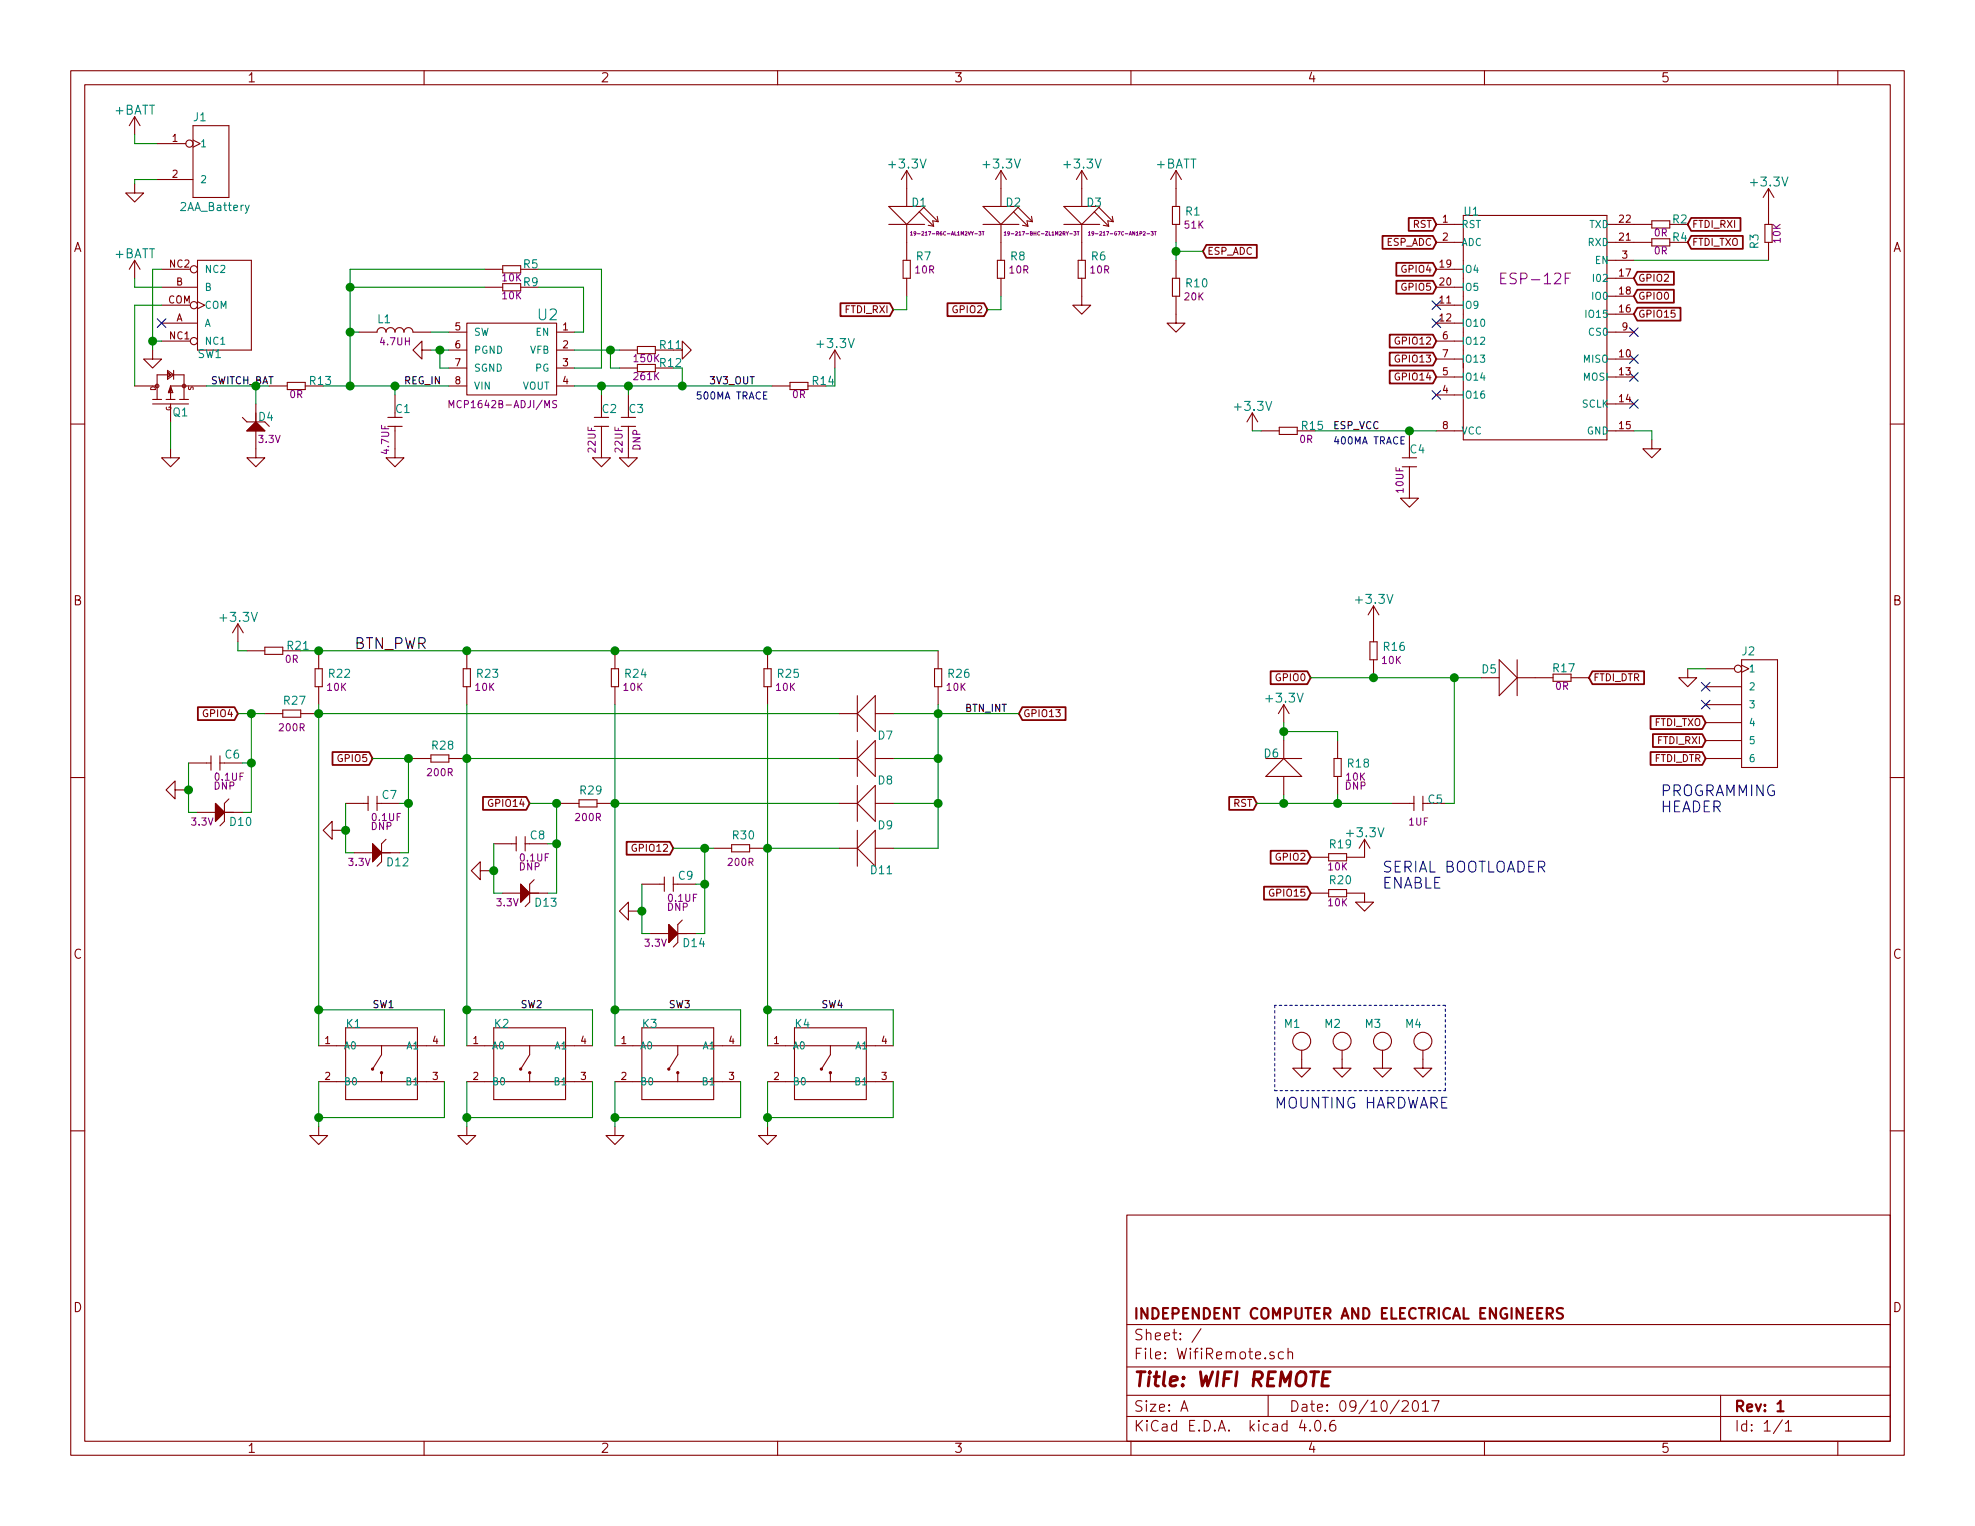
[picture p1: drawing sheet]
<svg xmlns="http://www.w3.org/2000/svg" width="279mm" height="216mm" viewBox="0 0 279 216" stroke-linecap="round" stroke-linejoin="round" font-family="sans-serif">
<g fill="none" stroke="#840000" stroke-width=".15">
<path d="M10 10h259.4v195.9h-259.4zM12 12h255.4v191.9h-255.4zM19 16.5l-.7 1.3M19 16.5v2.6M19 16.5l.8 1.3M27.3 19.8l1 .5-1 .5M27.3 17.8h5.1v10.1h-5.1zM60 10v2M110 10v2M160 10v2M210 10v2M260 10v2"/>
<path d="M19 26v1.3h1.3l-1.3 1.3-1.2-1.3h1.2M19 36.8v2.6M19 36.8l-.7 1.3M19 36.8l.8 1.3M22.2 20.3h4.1M22.2 25.4h5.1M22.9 38.1h4M27.9 36.8h7.7v12.7h-7.7zM68.6 38.1h2.5M71.1 37.6h2.6v1h-2.6zM125.7 31.8h5.1M127.8 36.8h1v2.6h-1z"/>
<path d="M128.3 24.1v5.1M128.3 31.8v5M128.3 39.4v2.5M128.3 24.1l-.8 1.3M128.3 24.1l.7 1.3M130 30l2.1 2M130.8 29.2h-5.1l2.6 2.6M131.3 31.9l.8 .1M132.6 30.6l.1 .8M132.7 31.4l-2-2.1-2.4 2.5M132.7 31.4l-.7-.2 .1 .8M139.1 31.8h5"/>
<path d="M141.1 36.8h1v2.6h-1zM141.6 24.1v5.1M141.6 31.8v5M141.6 39.4v2.5M141.6 24.1l-.8 1.3M141.6 24.1l.8 1.3M143.4 30l2 2M144.1 29.2h-5l2.5 2.6M144.7 31.9l.7 .1M145.9 30.6l.1 .8M146 31.4l-2-2.1-2.4 2.5M146 31.4l-.7-.2 .1 .8"/>
<path d="M150.5 31.8h5.1M152.5 36.8h1v2.6h-1zM153 39.4v3.8h1.3l-1.3 1.3-1.2-1.3h1.2M153 24.1l-.7 1.3M153 24.1v5.1M153 31.8v5M153 24.1l.8 1.3M154.8 30l2 2M155.6 29.2h-5.1l2.5 2.6M156.1 31.9l.7 .1M157.4 30.6l.1 .8M157.5 31.4l-2.1-2.1-2.4 2.5"/>
<path d="M157.5 31.4l-.8-.2 .1 .8M165.9 39.4h1v2.5h-1zM165.9 29.2h1v2.6h-1zM166.4 24.1l-.8 1.3M166.4 24.1v5.1M166.4 31.8v2.5M166.4 36.8v2.6M166.4 24.1l.7 1.3M203.2 38.1h3.8M203.2 31.8h3.8M203.2 34.3h3.8M227.3 36.8h3.8"/>
<path d="M227.3 39.4h3.8M227.3 31.8h6.4M227.3 34.3h6.4M233.7 31.2h2.5v1.1h-2.5zM233.7 33.8h2.5v1h-2.5zM249.7 31.8h1v2.5h-1zM250.2 26.7v5.1M250.2 34.3v2.5M250.2 26.7l-.8 1.2M250.2 26.7l.8 1.2M10 60h2M19 54.6h2.6"/>
<path d="M21.6 49.5v1.3h1.3l-1.3 1.3-1.3-1.3h1.3M21.6 57.2h5.1M21.6 56.5h1.3M22.2 56.5v-3.5h3.8v3.5M22.9 40.6h5M22.9 45.7h5M22.9 48.3h4M22.9 43.2h4M23.5 56.5h1.3M23.7 52.4l.9 .6-.9 .7zM23.7 52.7l.4 .3M23.8 55.5l.3-.6 .3 .6"/>
<path d="M23.8 55.5h.6M23.8 52.7l.3 .3M24.1 54.6h5.1M24.1 54.6v1.9M24.1 57.2v2.5M24.1 54.6l.3 .9M24.1 54.6l-.3 .9M24.1 53l-.3 .3M24.1 53l-.4 .3M24.3 55.1l-.5 .4M24.6 52.4v1.3M25.4 56.5h1.3"/>
<path d="M27.9 42.7l1.1 .5-1.1 .5M34.3 59.1l.6 .6h1.3M36.2 59.7l1.3 1.3h-2.6zM36.2 57.2v2.5M37.5 59.7l.6 .6M38.1 54.6h2.5M40.6 54.1h2.6v1h-2.6zM43.2 54.6h2.5M50.8 47h2.5a.63 .63 0 0 1 .7-.6 .63 .63 0 0 1 .6 .6 .63 .63 0 0 1 .6-.6 .63 .63 0 0 1 .7 .6 .63 .63 0 0 1 .6-.6 .63 .63 0 0 1 .6 .6 .63 .63 0 0 1 .7-.6 .63 .63 0 0 1 .6 .6h2.6M54.9 59.1h2M55.9 55.9v3.2M59.7 49.5v-1.2l-1.3 1.2 1.3 1.3v-1.3h1.3"/>
<path d="M63.5 49.5h2.5M63.5 52.1h2.5M63.5 47h2.5M63.5 54.6h2.5M66 45.7h12.7v10.2h-12.7zM68.6 40.6h2.5M71.1 40.1h2.6v1h-2.6zM78.7 49.5h2.6M78.7 52.1h2.6M78.7 47h2.6M78.7 54.6h2.6M84.1 59.1h2"/>
<path d="M85.1 55.9v3.2M87.6 49.5h2.6M87.6 52.1h2.6M87.9 59.1h2M88.9 55.9v3.2M90.2 49h2.5v1h-2.5zM90.2 51.6h2.5v1h-2.5zM92.7 49.5h3.8v-1.2l1.3 1.2-1.3 1.3v-1.3M92.7 52.1h2.5M109.2 54.6h2.6M111.8 54.1h2.5v1h-2.5zM114.3 54.6h2.5"/>
<path d="M118.1 49.5l-.8 1.3M118.1 49.5v2.6M118.1 49.5l.8 1.3M166.4 41.9v3.8h1.2l-1.2 1.3-1.3-1.3h1.3M177.2 58.4l-.8 1.3M177.2 58.4v2.6M177.2 58.4l.7 1.3M203.2 50.8h3.8v2.5h-3.8M203.2 40.6h3.8M203.2 45.7h3.8M203.2 48.3h3.8M203.2 43.2h3.8"/>
<path d="M203.2 55.9h3.8M207 52.1v-21.6h20.3v31.7h-20.3v-8.9M227.3 47h3.8M227.3 41.9h3.8M227.3 44.5h3.8M227.3 50.8h3.8M227.3 57.2h3.8M227.3 53.3h3.8M267.4 60h2M24.1 63.5v1.3h1.3l-1.3 1.2-1.2-1.2h1.2M36.2 61v3.8h1.3l-1.3 1.2-1.3-1.2h1.3M54.9 60.3h2"/>
<path d="M55.9 60.3v4.5h1.2l-1.2 1.2-1.3-1.2h1.3M84.1 60.3h2M85.1 60.3v4.5h1.3l-1.3 1.2-1.3-1.2h1.3M87.9 60.3h2M88.9 60.3v4.5h1.3l-1.3 1.2-1.3-1.2h1.3M178.4 61h2.6M181 60.5h2.5v1h-2.5zM183.5 61h2.6M198.4 64.8h2M198.4 66h2M199.4 66v4.5h1.3l-1.3 1.3-1.3-1.3h1.3M199.4 61.6v3.2"/>
<path d="M203.2 61h3.8M227.3 61h3.8M233.7 62.2v1.3h1.2l-1.2 1.3-1.3-1.3h1.3M33.7 88.3l-.8 1.2M33.7 88.3v2.5M33.7 88.3l.7 1.2M34.9 92.1h2.6M37.5 91.6h2.5v1h-2.5zM40 92.1h2.5M44.6 94.6h1v2.6h-1zM45.1 92.1v2.5M45.1 97.2v2.5"/>
<path d="M65.5 94.6h1v2.6h-1zM66 92.1v2.5M66 97.2v2.5M86.5 94.6h1v2.6h-1zM87 92.1v2.5M87 97.2v2.5M108.1 94.6h1v2.6h-1zM108.6 92.1v2.5M108.6 97.2v2.5M121.3 98.4v5.1M132.2 94.6h1v2.6h-1zM132.7 92.1v2.5"/>
<path d="M132.7 97.2v2.5M181.6 99.7l-.8 1.3M181.6 99.7v2.5M181.6 99.7l.8 1.3M193.8 90.8h1v2.5h-1zM194.3 85.7v5.1M194.3 93.3v2.6M194.3 85.7l-.8 1.3M194.3 85.7l.8 1.3M209.5 95.9h2.6M212.1 93.3l2.5 2.6-2.5 2.5zM214.6 95.9h5.1"/>
<path d="M214.6 93.3v5.1M219.7 95.4v1h2.5v-1M222.2 95.9h2.6M238.8 94.6v1.3h1.2l-1.2 1.3-1.3-1.3h1.3M241.3 94.6h4.1M241.3 97.2h5.1M241.3 99.7h5.1M246.4 94.1l1 .5-1 .5M246.4 93.3h5.1v15.3h-5.1zM10 110h2M24.8 111.8v-1.3l-1.3 1.3 1.3 1.2v-1.2h1.2M26.7 108h3.1"/>
<path d="M27.9 114.9h2.6M29.8 106.9v2.1M30.5 113.7l1.2 1.2-1.2 1.3zM31.1 108h3.2M31.1 106.9v2.1M31.7 114.9h2.6M32.4 113l-.7 .7v2.5l-.6 .6M37.5 101h2.5M40 100.5h2.5v1h-2.5zM42.5 101h2.6M47 117.5v-1.3l-1.3 1.3 1.3 1.2v-1.2h1.3M48.9 113.7h3.2"/>
<path d="M52.1 112.6v2.1M52.7 119.4l1.3 1.3-1.3 1.2zM53.3 113.7h3.2M53.3 112.6v2.1M54.6 118.7l-.6 .7v2.5l-.7 .7M58.4 107.3h2.6M61 106.8h2.5v1h-2.5zM63.5 107.3h2.5M69.8 119.4h3.2M73 118.4v2M74.3 119.4h3.2M74.3 118.4v2"/>
<path d="M79.4 113.7h2.5M81.9 113.2h2.6v1h-2.6zM84.5 113.7h2.5M103.5 119.5h2.5v1h-2.5zM118.7 107.3h2.6M118.7 113.7h2.6M118.7 101h2.6M121.3 101l2.5-2.6v5.1zM121.3 107.3l2.5-2.5v5.1zM121.3 113.7l2.5-2.6v5.1zM121.3 104.8v5.1M121.3 111.1v5.1"/>
<path d="M121.3 117.5v5.1M123.8 107.3h2.6M123.8 113.7h2.6M123.8 101h2.6M123.8 117.5v5.1l-2.5-2.6zM179.1 107.3h5M179.1 109.9l2.5-2.6 2.5 2.6zM181.6 104.8v2.5M181.6 109.9v2.5M188.7 107.3h1v2.6h-1zM189.2 104.8v2.5M189.2 109.9v2.5"/>
<path d="M193 118.7v2.6h-2.5M193 118.7l-.7 1.3M193 118.7l.8 1.3M196.8 113.7h3.2M200 112.6v2.1M201.3 113.7h.6M201.3 112.6v2.1M241.3 102.2h5.1M241.3 104.8h5.1M241.3 107.3h5.1M267.4 110h2M50.2 120.7h2.5"/>
<path d="M54 120.7h2.5M67.9 123.2v-1.3l-1.2 1.3 1.2 1.3v-1.3h1.3M71.1 126.4h2.6M73.7 125.1l1.2 1.3-1.2 1.2zM74.9 126.4h2.6M75.6 124.5l-.7 .6v2.5l-.6 .7M88.9 128.9v-1.3l-1.3 1.3 1.3 1.3v-1.3h1.3M90.8 125.1h3.2M92.1 132.1h2.5M94 124.1v2M94.6 130.8l1.3 1.3-1.3 1.3zM95.2 125.1h3.2"/>
<path d="M95.2 124.1v2M95.9 132.1h2.5M96.5 130.2l-.6 .6v2.6l-.7 .6M101 120h2.5M106 120h2.6M118.7 120h2.6M123.8 120h2.6M185.4 126.4h2.6M185.4 121.3h2.6M188 120.8h2.5v1h-2.5zM188 125.9h2.5v1h-2.5zM190.5 126.4h2.5v1.2h1.3l-1.3 1.3-1.2-1.3h1.2"/>
<path d="M10 160h2M45.1 159.4v1.3h1.3l-1.3 1.2-1.3-1.2h1.3M45.1 153h17.8M45.1 148h17.8M48.9 145.4h10.2v10.2h-10.2zM54 148v1.2l-1.3 2.1M54 151.8v1.2M66 159.4v1.3h1.3l-1.3 1.2-1.2-1.2h1.2M66 153h17.8M66 148h17.8M69.8 145.4h10.2v10.2h-10.2zM74.9 148v1.2l-1.2 2.1"/>
<path d="M74.9 151.8v1.2M87 159.4v1.3h1.3l-1.3 1.2-1.3-1.2h1.3M87 153h17.8M87 148h17.8M90.8 145.4h10.2v10.2h-10.2zM95.9 148v1.2l-1.3 2.1M95.9 151.8v1.2M108.6 159.4v1.3h1.3l-1.3 1.2-1.3-1.2h1.3M108.6 153h17.8M108.6 148h17.8M112.4 145.4h10.2v10.2h-10.2zM117.5 148v1.2l-1.3 2.1"/>
<path d="M117.5 151.8v1.2M184.1 148.6v2.5h1.3l-1.3 1.3-1.2-1.3h1.2M189.9 148.6v2.5h1.2l-1.2 1.3-1.3-1.3h1.3M195.6 148.6v2.5h1.2l-1.2 1.3-1.3-1.3h1.3M201.3 148.6v2.5h1.3l-1.3 1.3-1.3-1.3h1.3M267.4 160h2M159.4 171.9h108v32h-108zM159.4 197.4h108M159.4 193.4h108M159.4 187.4h108M167.1 199.7l.4-1.5 .5 1.5M167.2 199.2h.7"/>
<path d="M169.9 188l-1.3 1.9M179.4 197.4v3M180.2 191.3a.37 .37 0 0 0-.6 .2 .54 .54 0 0 0 .6 .3l.1 .2-.1 .2-.1 .1-.5-.1M181.6 191.3h-.5l-.3 .2 .1 .6 .2 .2 .5-.1M182.2 191.4a.38 .38 0 0 1 .7 .1v.8M182.2 190.8v1.5M198.4 198.3l.2-.1h.5a.37 .37 0 0 1 .1 .6l-.9 .9h.9M199.9 198.3a.35 .35 0 0 1 .4-.1 .35 .35 0 0 1 .3 .3 .77 .77 0 0 1-.4 1.2 .9 .9 0 0 1-.3-1.4zM201.2 198.6l.5-.4v1.5M201.2 199.7h.9M202.6 198.2h1l-.7 1.5M243.4 197.4v6.5"/>
<path d="M60 203.9v2M110 203.9v2M159.4 200.4h108M160 203.9v2M184.2 200.9l-.4 1.1h1M185.3 202.3l.1 .1-.1 .1v-.1v-.1v.2M186.1 201.1a.35 .35 0 0 1 .4-.1 .35 .35 0 0 1 .3 .2 .77 .77 0 0 1-.5 1.3 .9 .9 0 0 1-.2-1.4zM187.5 202.3l.1 .1-.1 .1-.1-.1 .1-.1v.2M188.8 201a.59 .59 0 0 0-.7 .6l.1 .7 .2 .2h.3l.2-.2 .1-.5-.2-.2-.4-.1-.3 .3M210 203.9v2M252.1 200.9l-1.2 1.9M252.6 201.4l.4-.4v1.5"/>
<path d="M252.6 202.5h.8M260 203.9v2"/>
<circle cx="26.8" cy="20.3" r=".51"/>
<circle cx="27.4" cy="38.1" r=".51"/>
<circle cx="22.2" cy="54.6" r=".25"/>
<circle cx="26" cy="54.6" r=".25"/>
<circle cx="27.4" cy="43.2" r=".51"/>
<circle cx="27.4" cy="48.3" r=".51"/>
<circle cx="245.9" cy="94.6" r=".51"/>
<circle cx="184.1" cy="147.3" r="1.27"/>
<circle cx="189.9" cy="147.3" r="1.27"/>
<circle cx="195.6" cy="147.3" r="1.27"/>
<circle cx="201.3" cy="147.3" r="1.27"/>
</g>
<path d="M221.1 185.1h-.2h-.5a.35 .35 0 0 0-.2 .4 .35 .35 0 0 0 .3 .3l.5 .1a.35 .35 0 0 1 .1 .4 .35 .35 0 0 1-.3 .3l-.6-.1M251.5 199.7h.8" fill="none" stroke="#840000" stroke-width=".3"/>
<path d="M187.1 195h.7M188.2 194.1h-1l-.2 2h.9" fill="none" stroke="#840000" stroke-width=".41"/>
<g fill="#840000" stroke="#840000" stroke-width=".15">
<path d="M36.2 59.7l1.3 1.3h-2.6z"/>
<path d="M30.5 113.7l1.2 1.2-1.2 1.3z"/>
<path d="M52.7 119.4l1.3 1.3-1.3 1.2z"/>
<path d="M73.7 125.1l1.2 1.3-1.2 1.2z"/>
<path d="M94.6 130.8l1.3 1.3-1.3 1.3z"/>
<circle cx="52.7" cy="151.3" r=".15"/>
<circle cx="54" cy="151.8" r=".15"/>
<circle cx="94.6" cy="151.3" r=".15"/>
<circle cx="95.9" cy="151.8" r=".15"/>
<circle cx="116.2" cy="151.3" r=".15"/>
<circle cx="117.5" cy="151.8" r=".15"/>
<circle cx="73.7" cy="151.3" r=".15"/>
<circle cx="74.9" cy="151.8" r=".15"/>
</g>
<g fill="none" stroke="#840000" stroke-width=".25">
<path d="M170.7 34.6h7.1v1.9h-7.1l-.5-.9zM195.6 33.4h7.1l.5 .9-.5 .9h-7.1zM197.5 37.2h5.2l.5 .9-.5 .9h-5.2zM197.5 39.7h5.2l.5 .9-.5 1h-5.2zM199.3 30.8h3.4l.5 1-.5 .9h-3.4zM231.6 38.5h5.2v1.8h-5.2l-.5-.9zM239.2 30.8h7v1.9h-7l-.4-.9zM239.2 33.4h7.4v1.8h-7.4l-.4-.9zM118.9 42.9h7l.5 .9-.5 .9h-7zM134 42.9h5.2l.5 .9-.5 .9h-5.2zM196.6 47.3h6.1l.5 1-.5 .9h-6.1zM196.6 49.9h6.1l.5 .9-.5 .9h-6.1z"/>
<path d="M196.6 52.4h6.1l.5 .9-.5 1h-6.1zM231.6 41h5.2v1.8h-5.2l-.5-.9zM231.6 43.5h6.1v1.9h-6.1l-.5-.9zM179.8 95h5.1l.5 .9-.5 .9h-5.1zM225.3 95h7.3v1.8h-7.3l-.5-.9zM28 100.1h5.2l.5 .9-.5 .9h-5.2zM47 106.4h5.2l.5 .9-.5 .9h-5.2zM68.3 112.8h6.1l.5 .9-.5 .9h-6.1zM88.6 119.1h6.2l.4 .9-.4 .9h-6.2zM144.6 100.1h6.1v1.8h-6.1l-.5-.9zM173.9 112.8h3.4l.5 .9-.5 .9h-3.4zM233.5 106.4h7.3l.5 .9-.5 .9h-7.3z"/>
<path d="M233.5 101.3h7.3l.5 .9-.5 .9h-7.3zM233.8 103.9h7l.5 .9-.5 .9h-7zM178.8 125.5h6.1l.5 .9-.5 .9h-6.1zM179.8 120.4h5.1l.5 .9-.5 .9h-5.1z"/>
</g>
<g fill="none" stroke="#000084" stroke-width=".15">
<path d="M22.3 45.1l1.2 1.2M23.5 45.1l-1.2 1.2M202.6 42.6l1.2 1.2M202.6 45.1l1.2 1.2M202.6 55.3l1.2 1.2M203.8 42.6l-1.2 1.2M203.8 45.1l-1.2 1.2M203.8 55.3l-1.2 1.2M230.5 52.7l1.2 1.2M230.5 56.5l1.2 1.3M230.5 50.2l1.2 1.2M230.5 46.4l1.2 1.2"/>
<path d="M231.7 52.7l-1.2 1.2M231.7 56.5l-1.2 1.3M231.7 50.2l-1.2 1.2M231.7 46.4l-1.2 1.2M240.7 96.5l1.2 1.3M240.7 99.1l1.2 1.2M241.9 96.5l-1.2 1.3M241.9 99.1l-1.2 1.2"/>
</g>
<path d="M222.2 38.6h-.8v1.6M63.5 57.7v-1l.4 .7 .3-.7v1M78.7 56.7h-.3l-.2 .2 .1 .2 .4 .2v.3l-.1 .1-.4-.1" fill="none" stroke="#840084" stroke-width=".15"/>
<path d="M108.5 55.4h-.5v1.1h.5M198.7 61.8h-.5v1h.5" fill="none" stroke="#0000c2" stroke-width=".15"/>
<g fill="none" stroke="#008400" stroke-width=".15">
<path d="M19 19.1v1.2h3.2M19 39.4v1.2h3.9M22.2 25.4h-3.2v.6M22.9 38.1h-1.3v11.4M68.6 38.1h-19.1v16.5M76.2 38.1h8.9v14h-3.8M166.4 34.3v2.5M166.4 35.6h3.8M231.1 36.8h19.1M21.6 48.3h1.3M22.9 43.2h-3.9v11.4M24.1 59.7v3.8"/>
<path d="M29.2 54.6h8.9M36.2 54.6v2.6M45.7 54.6h17.8M49.5 47h1.3M49.5 40.6h19.1M55.9 54.6v1.3M61 47h2.5M61 49.5h2.5M62.2 49.5v2.6h1.3M76.2 40.6h6.3v6.4h-1.2M81.3 54.6h27.9M81.3 49.5h6.3"/>
<path d="M85.1 54.6v1.3M86.4 49.5v2.6h1.2M88.9 54.6v1.3M96.5 52.1v2.5M118.1 52.1v2.5M128.3 41.9v1.9h-1.9M141.6 41.9v1.9h-1.9M177.2 61h1.2M186.1 61h17.1M199.4 61v.6M231.1 61h2.6v1.2M33.7 90.8v1.3h1.2"/>
<path d="M42.5 92.1h90.2M45.1 99.7v48.3M66 99.7v48.3M87 99.7v48.3M108.6 99.7v48.3M132.7 99.7v20.3h-6.3M185.4 95.9h24.1M205.7 95.9v17.8h-1.2M238.8 94.6h2.5M26 111.8h.7M26.7 108v6.9h1.2M33.7 101h3.8"/>
<path d="M34.3 108h1.3M35.6 101v13.9h-1.3M45.1 101h73.6M48.3 117.5h.6M48.9 113.7v7h1.3M52.7 107.3h5.7M56.5 113.7h1.3M57.8 107.3v13.4h-1.3M66 107.3h52.7M69.8 119.4v7h1.3M74.9 113.7h4.5M77.5 119.4h1.2"/>
<path d="M78.7 113.7v12.7h-1.2M87 113.7h31.7M126.4 113.7h6.3M126.4 107.3h6.3M126.4 101h17.7M177.8 113.7h19M181.6 102.2v2.6M181.6 112.4v1.3M181.6 103.5h7.6v1.3M189.2 112.4v1.3M69.2 123.2h.6M90.2 128.9h.6"/>
<path d="M90.8 125.1v7h1.3M95.2 120h5.8M98.4 125.1h1.3M99.7 120v12.1h-1.3M108.6 120h10.1M45.1 153v6.4M45.1 142.9h17.8v5.1M62.9 153v5.1h-17.8M66 142.9h17.8v5.1M66 153v6.4M83.8 153v5.1h-17.8M87 153v6.4"/>
<path d="M87 142.9h17.8v5.1M104.8 153v5.1h-17.8M108.6 153v6.4M108.6 142.9h17.8v5.1M126.4 153v5.1h-17.8"/>
</g>
<g fill="#008400" stroke="#008400" stroke-width=".25">
<circle cx="194.3" cy="95.9" r=".51"/>
<circle cx="205.7" cy="95.9" r=".51"/>
<circle cx="166.4" cy="35.6" r=".51"/>
<circle cx="132.7" cy="107.3" r=".51"/>
<circle cx="132.7" cy="113.7" r=".51"/>
<circle cx="132.7" cy="101" r=".51"/>
<circle cx="49.5" cy="54.6" r=".51"/>
<circle cx="55.9" cy="54.6" r=".51"/>
<circle cx="86.4" cy="49.5" r=".51"/>
<circle cx="96.5" cy="54.6" r=".51"/>
<circle cx="88.9" cy="54.6" r=".51"/>
<circle cx="85.1" cy="54.6" r=".51"/>
<circle cx="62.2" cy="49.5" r=".51"/>
<circle cx="49.5" cy="47" r=".51"/>
<circle cx="49.5" cy="40.6" r=".51"/>
<circle cx="66" cy="142.9" r=".51"/>
<circle cx="45.1" cy="142.9" r=".51"/>
<circle cx="87" cy="142.9" r=".51"/>
<circle cx="45.1" cy="158.1" r=".51"/>
<circle cx="66" cy="158.1" r=".51"/>
<circle cx="87" cy="158.1" r=".51"/>
<circle cx="108.6" cy="158.1" r=".51"/>
<circle cx="108.6" cy="142.9" r=".51"/>
<circle cx="199.4" cy="61" r=".51"/>
<circle cx="21.6" cy="48.3" r=".51"/>
<circle cx="181.6" cy="113.7" r=".51"/>
<circle cx="189.2" cy="113.7" r=".51"/>
<circle cx="181.6" cy="103.5" r=".51"/>
<circle cx="36.2" cy="54.6" r=".51"/>
<circle cx="90.8" cy="128.9" r=".51"/>
<circle cx="99.7" cy="120" r=".51"/>
<circle cx="99.7" cy="125.1" r=".51"/>
<circle cx="108.6" cy="120" r=".51"/>
<circle cx="69.9" cy="123.2" r=".51"/>
<circle cx="78.7" cy="119.4" r=".51"/>
<circle cx="78.7" cy="113.7" r=".51"/>
<circle cx="48.9" cy="117.5" r=".51"/>
<circle cx="57.8" cy="113.7" r=".51"/>
<circle cx="57.8" cy="107.3" r=".51"/>
<circle cx="87" cy="113.7" r=".51"/>
<circle cx="66" cy="107.3" r=".51"/>
<circle cx="26.7" cy="111.8" r=".51"/>
<circle cx="35.6" cy="108" r=".51"/>
<circle cx="45.1" cy="101" r=".51"/>
<circle cx="35.6" cy="101" r=".51"/>
<circle cx="45.1" cy="92.1" r=".51"/>
<circle cx="66" cy="92.1" r=".51"/>
<circle cx="87" cy="92.1" r=".51"/>
<circle cx="108.6" cy="92.1" r=".51"/>
</g>
<path d="M180.3 142.2v12.1M180.3 154.3h24.2M204.5 154.3v-12.1M204.5 142.2h-24.2" fill="none" stroke="#0000c2" stroke-width=".15" stroke-dasharray=".3 .4"/>
<path d="M35.3 29l-.4 1.1-.2 .1" fill="none" stroke="#008484" stroke-width=".15"/>
<g fill="none" stroke="#840084" stroke-width=".14">
<path d="M128.8 32.9l.2-.1v.5M128.8 33.3h.3M129.6 33l-.1 .1-.2-.1v-.2h.2a.34 .34 0 0 1-.1 .5h-.1M138.5 32.8h.3l-.2 .2h.2v.2h-.3M138.9 32.8h.3M139.1 32.8v.5M142.1 32.9l.1-.1v.5M142.1 33.3h.2M142.8 33l-.1 .1-.2-.1 .1-.2h.1a.34 .34 0 0 1 0 .5h-.1M151.9 32.8h.3l-.1 .2h.1v.2h-.3M152.4 32.8h.3M152.5 32.8v.5"/>
<path d="M154 32.9l.1-.1v.5M154 33.3h.3M154.7 33l-.1 .1-.1-.1v-.2h.1a.34 .34 0 0 1 0 .5h-.1M162.8 32.8h.3l-.1 .2h.1v.2h-.3M163.3 32.8h.3M163.4 32.8v.5"/>
</g>
<text font-size="2.8" fill="#840000" x="160.4" y="196.2">Title: WIFI REMOTE</text>
<text font-size="2.1" fill="#840084" x="212.9" y="40.2">ESP-12F</text>
<text font-size="2.1" fill="#008484" x="76.1" y="45.3">U2</text>
<text font-size="2.1" x="50.2" y="91.8">BTN_PWR</text>
<g font-size="2.1" fill="#0000c2">
<text x="234.9" y="112.6">PROGRAMMING</text>
<text x="234.9" y="114.9">HEADER</text>
<text x="195.6" y="123.4">SERIAL BOOTLOADER</text>
<text x="195.6" y="125.7">ENABLE</text>
<text x="180.3" y="156.8">MOUNTING HARDWARE</text>
</g>
<g font-size="2.1" fill="#840000">
<text x="160.4" y="189.6">Sheet: /</text>
<text x="160.4" y="186.6">INDEPENDENT COMPUTER AND ELECTRICAL ENGINEERS</text>
<text x="160.4" y="192.3">File: WifiRemote.sch</text>
<text x="160.4" y="202.5">KiCad E.D.A. kicad 4.0.6</text>
<text x="160.4" y="199.7">Size: A</text>
<text x="182.4" y="199.7">Date: 09/10/2017</text>
<text x="245.4" y="199.7">Rev: 1</text>
<text x="245.4" y="202.5">Id: 1/1</text>
</g>
<g font-size="1.8" fill="#840000">
<text x="35" y="11.6">1</text>
<text x="85" y="11.6">2</text>
<text x="135" y="11.6">3</text>
<text x="185" y="11.6">4</text>
<text x="235" y="11.6">5</text>
<text x="10.4" y="35.6">A</text>
<text x="267.8" y="35.6">A</text>
<text x="10.4" y="85.6">B</text>
<text x="267.8" y="85.6">B</text>
<text x="10.4" y="135.6">C</text>
<text x="267.8" y="135.6">C</text>
<text x="10.4" y="185.6">D</text>
<text x="267.8" y="185.6">D</text>
<text x="35" y="205.5">1</text>
<text x="85" y="205.5">2</text>
<text x="135" y="205.5">3</text>
<text x="185" y="205.5">4</text>
<text x="235" y="205.5">5</text>
</g>
<g font-size="1.8" fill="#008484">
<text x="16.2" y="16.2">+BATT</text>
<text x="125.9" y="23.8">+3.3V</text>
<text x="139.3" y="23.8">+3.3V</text>
<text x="150.7" y="23.8">+3.3V</text>
<text x="163.5" y="23.8">+BATT</text>
<text x="247.9" y="26.4">+3.3V</text>
<text x="16.2" y="36.5">+BATT</text>
<text x="115.8" y="49.2">+3.3V</text>
<text x="174.8" y="58.1">+3.3V</text>
<text x="31.3" y="88">+3.3V</text>
<text x="192" y="85.4">+3.3V</text>
<text x="179.3" y="99.4">+3.3V</text>
<text x="190.7" y="118.4">+3.3V</text>
</g>
<g font-size="1.6" fill="#008484">
<text x="27.4" y="17.1">J1</text>
<text x="25.6" y="29.8">2AA_Battery</text>
<text x="129" y="29.2">D1</text>
<text x="142.3" y="29.2">D2</text>
<text x="153.8" y="29.2">D3</text>
<text x="167.7" y="30.5">R1</text>
<text x="207.1" y="30.5">U1</text>
<text x="236.6" y="31.6">R2</text>
<text x="236.6" y="34.1">R4</text>
<text x="248.8" y="35.2" transform="rotate(-90 248.8 35.2)">R3</text>
<text x="74.1" y="40.5">R9</text>
<text x="74.1" y="37.9">R5</text>
<text x="129.6" y="36.8">R7</text>
<text x="143" y="36.8">R8</text>
<text x="154.4" y="36.8">R6</text>
<text x="167.8" y="40.6">R10</text>
<text x="53.4" y="45.7">L1</text>
<text x="27.9" y="50.6">SW1</text>
<text x="93.4" y="49.4">R11</text>
<text x="24.5" y="58.9">Q1</text>
<text x="36.6" y="59.5">D4</text>
<text x="43.9" y="54.5">R13</text>
<text x="56" y="58.4">C1</text>
<text x="85.2" y="58.4">C2</text>
<text x="89" y="58.4">C3</text>
<text x="184.2" y="60.8">R15</text>
<text x="199.5" y="64.1">C4</text>
<text x="40.7" y="91.9">R21</text>
<text x="46.6" y="95.9">R22</text>
<text x="67.5" y="95.9">R23</text>
<text x="88.5" y="95.9">R24</text>
<text x="110.1" y="95.9">R25</text>
<text x="134.2" y="95.9">R26</text>
<text x="195.8" y="92.1">R16</text>
<text x="209.7" y="95.2">D5</text>
<text x="219.8" y="95.1">R17</text>
<text x="246.5" y="92.7">J2</text>
<text x="40.2" y="99.7">R27</text>
<text x="31.9" y="107.3">C6</text>
<text x="61.2" y="106">R28</text>
<text x="124.2" y="104.6">D7</text>
<text x="178.8" y="107.2">D6</text>
<text x="54.1" y="113">C7</text>
<text x="82.1" y="112.4">R29</text>
<text x="124.2" y="111">D8</text>
<text x="190.7" y="108.6">R18</text>
<text x="202" y="113.7">C5</text>
<text x="32.6" y="116.8">D10</text>
<text x="75" y="118.7">C8</text>
<text x="103.7" y="118.7">R30</text>
<text x="124.2" y="117.3">D9</text>
<text x="54.8" y="122.6">D12</text>
<text x="96" y="124.5">C9</text>
<text x="123.2" y="123.7">D11</text>
<text x="188.2" y="125.1">R20</text>
<text x="188.2" y="120">R19</text>
<text x="75.8" y="128.3">D13</text>
<text x="96.7" y="134">D14</text>
<text x="49" y="145.4">K1</text>
<text x="70" y="145.4">K2</text>
<text x="90.9" y="145.4">K3</text>
<text x="112.5" y="145.4">K4</text>
<text x="181.7" y="145.4">M1</text>
<text x="187.4" y="145.4">M2</text>
<text x="193.1" y="145.4">M3</text>
<text x="198.9" y="145.4">M4</text>
</g>
<g font-size="1.6" fill="#008400">
<text x="93.4" y="51.9">R12</text>
<text x="115" y="54.5">R14</text>
</g>
<g font-size="1.4" fill="#840000">
<text x="24.4" y="20.1">1</text>
<text x="24.4" y="25.1">2</text>
<text x="196" y="34.8">ESP_ADC</text>
<text x="199.8" y="32.2">RST</text>
<text x="204.1" y="31.5">1</text>
<text x="204.1" y="34">2</text>
<text x="229.1" y="34">21</text>
<text x="229.1" y="31.5">22</text>
<text x="239.4" y="32.2">FTDI_RXI</text>
<text x="239.4" y="34.8">FTDI_TXO</text>
<text x="24" y="37.8">NC2</text>
<text x="24.9" y="40.4">B</text>
<text x="170.8" y="36">ESP_ADC</text>
<text x="198.3" y="38.6">GPIO4</text>
<text x="198.3" y="41.1">GPIO5</text>
<text x="203.7" y="40.4">20</text>
<text x="203.7" y="37.8">19</text>
<text x="229.1" y="39.1">17</text>
<text x="229.1" y="41.7">18</text>
<text x="229.5" y="36.6">3</text>
<text x="231.8" y="39.9">GPIO2</text>
<text x="23.7" y="42.9">COM</text>
<text x="24.9" y="45.5">A</text>
<text x="64.4" y="46.7">5</text>
<text x="79.6" y="46.7">1</text>
<text x="119.6" y="44.3">FTDI_RXI</text>
<text x="134.8" y="44.3">GPIO2</text>
<text x="203.7" y="42.9">11</text>
<text x="203.7" y="45.5">12</text>
<text x="229.1" y="44.2">16</text>
<text x="229.5" y="46.7">9</text>
<text x="231.8" y="42.4">GPIO0</text>
<text x="231.8" y="44.9">GPIO15</text>
<text x="24" y="48">NC1</text>
<text x="64.4" y="49.3">6</text>
<text x="64.4" y="51.8">7</text>
<text x="79.6" y="49.3">2</text>
<text x="79.6" y="51.8">3</text>
<text x="197.6" y="48.7">GPIO12</text>
<text x="197.6" y="51.3">GPIO13</text>
<text x="197.6" y="53.8">GPIO14</text>
<text x="204.1" y="53.1">5</text>
<text x="204.1" y="48">6</text>
<text x="204.1" y="50.5">7</text>
<text x="229.1" y="50.5">10</text>
<text x="229.1" y="53.1">13</text>
<text x="64.4" y="54.4">8</text>
<text x="79.6" y="54.4">4</text>
<text x="204.1" y="55.6">4</text>
<text x="229.1" y="56.9">14</text>
<text x="204.1" y="60.7">8</text>
<text x="229.1" y="60.7">15</text>
<text x="28.8" y="101.4">GPIO4</text>
<text x="144.8" y="101.4">GPIO13</text>
<text x="180.6" y="96.4">GPIO0</text>
<text x="225.4" y="96.4">FTDI_DTR</text>
<text x="47.9" y="107.8">GPIO5</text>
<text x="234" y="107.8">FTDI_DTR</text>
<text x="234" y="102.7">FTDI_TXO</text>
<text x="234.5" y="105.3">FTDI_RXI</text>
<text x="69.3" y="114.1">GPIO14</text>
<text x="174.4" y="114.1">RST</text>
<text x="89.6" y="120.5">GPIO12</text>
<text x="180.6" y="121.8">GPIO2</text>
<text x="179.8" y="126.8">GPIO15</text>
<text x="46" y="147.7">1</text>
<text x="61.2" y="147.7">4</text>
<text x="66.9" y="147.7">1</text>
<text x="82.2" y="147.7">4</text>
<text x="87.9" y="147.7">1</text>
<text x="103.1" y="147.7">4</text>
<text x="109.5" y="147.7">1</text>
<text x="124.7" y="147.7">4</text>
<text x="46" y="152.8">2</text>
<text x="61.2" y="152.8">3</text>
<text x="66.9" y="152.8">2</text>
<text x="82.2" y="152.8">3</text>
<text x="87.9" y="152.8">2</text>
<text x="103.1" y="152.8">3</text>
<text x="109.5" y="152.8">2</text>
<text x="124.7" y="152.8">3</text>
</g>
<g font-size="1.4" fill="#008484">
<text x="28.3" y="20.8">1</text>
<text x="28.3" y="25.9">2</text>
<text x="206.8" y="32.3">RST</text>
<text x="206.8" y="34.8">ADC</text>
<text x="224.6" y="34.8">RXD</text>
<text x="224.8" y="32.3">TXD</text>
<text x="29" y="41.1">B</text>
<text x="29" y="38.6">NC2</text>
<text x="206.8" y="41.1">IO5</text>
<text x="206.8" y="38.6">IO4</text>
<text x="225.6" y="37.3">EN</text>
<text x="225.6" y="39.9">I02</text>
<text x="29" y="46.2">A</text>
<text x="29" y="43.7">COM</text>
<text x="67.1" y="47.5">SW</text>
<text x="75.8" y="47.5">EN</text>
<text x="206.8" y="43.7">IO9</text>
<text x="206.8" y="46.2">IO10</text>
<text x="224.5" y="45">IO15</text>
<text x="224.8" y="47.5">CS0</text>
<text x="225.3" y="42.4">IO0</text>
<text x="29" y="48.8">NC1</text>
<text x="67.1" y="50">PGND</text>
<text x="67.1" y="52.6">SGND</text>
<text x="74.9" y="50">VFB</text>
<text x="75.7" y="52.6">PG</text>
<text x="206.8" y="53.8">IO14</text>
<text x="206.8" y="48.8">IO12</text>
<text x="206.8" y="51.3">IO13</text>
<text x="224" y="51.3">MISO</text>
<text x="224" y="53.8">MOSI</text>
<text x="67.1" y="55.1">VIN</text>
<text x="73.8" y="55.1">VOUT</text>
<text x="206.8" y="56.4">IO16</text>
<text x="223.7" y="57.7">SCLK</text>
<text x="206.8" y="61.5">VCC</text>
<text x="224.4" y="61.5">GND</text>
<text x="247.4" y="95.1">1</text>
<text x="247.4" y="97.7">2</text>
<text x="247.4" y="100.2">3</text>
<text x="247.4" y="102.7">4</text>
<text x="247.4" y="105.3">5</text>
<text x="247.4" y="107.8">6</text>
<text x="48.6" y="148.5">A0</text>
<text x="57.5" y="148.5">A1</text>
<text x="69.6" y="148.5">A0</text>
<text x="78.5" y="148.5">A1</text>
<text x="90.6" y="148.5">A0</text>
<text x="99.4" y="148.5">A1</text>
<text x="112.1" y="148.5">A0</text>
<text x="121" y="148.5">A1</text>
<text x="48.6" y="153.5">B0</text>
<text x="57.5" y="153.5">B1</text>
<text x="69.6" y="153.5">B0</text>
<text x="78.5" y="153.5">B1</text>
<text x="90.6" y="153.5">B0</text>
<text x="99.4" y="153.5">B1</text>
<text x="112.1" y="153.5">B0</text>
<text x="121" y="153.5">B1</text>
</g>
<g font-size="1.4" fill="#840084">
<text x="167.6" y="32.3">51K</text>
<text x="234.1" y="33.5">0R</text>
<text x="234.1" y="36">0R</text>
<text x="251.9" y="34.3" transform="rotate(-90 251.9 34.3)">10K</text>
<text x="71.1" y="39.8">10K</text>
<text x="129.5" y="38.7">10R</text>
<text x="142.8" y="38.7">10R</text>
<text x="154.3" y="38.7">10R</text>
<text x="71.1" y="42.3">10K</text>
<text x="167.6" y="42.5">20K</text>
<text x="53.9" y="48.8">4.7UH</text>
<text x="89.8" y="51.2">150K</text>
<text x="89.8" y="53.8">261K</text>
<text x="41" y="56.3">0R</text>
<text x="64.3" y="57.7">MCP1642B-ADJI/MS</text>
<text x="112.1" y="56.3">0R</text>
<text x="36.6" y="62.7">3.3V</text>
<text x="55" y="64.2" transform="rotate(-90 55 64.2)">4.7UF</text>
<text x="84.3" y="64" transform="rotate(-90 84.3 64)">22UF</text>
<text x="88.1" y="64" transform="rotate(-90 88.1 64)">22UF</text>
<text x="90.6" y="63.7" transform="rotate(-90 90.6 63.7)">DNP</text>
<text x="183.9" y="62.7">0R</text>
<text x="198.6" y="69.7" transform="rotate(-90 198.6 69.7)">10UF</text>
<text x="40.4" y="93.8">0R</text>
<text x="195.6" y="93.9">10K</text>
<text x="46.3" y="97.7">10K</text>
<text x="67.3" y="97.7">10K</text>
<text x="88.2" y="97.7">10K</text>
<text x="109.8" y="97.7">10K</text>
<text x="134" y="97.7">10K</text>
<text x="220.1" y="97.6">0R</text>
<text x="39.6" y="103.5">200R</text>
<text x="30.3" y="111.7">DNP</text>
<text x="30.5" y="110.4">0.1UF</text>
<text x="60.6" y="109.8">200R</text>
<text x="190.3" y="111.7">DNP</text>
<text x="190.5" y="110.4">10K</text>
<text x="27.1" y="116.8">3.3V</text>
<text x="52.5" y="117.4">DNP</text>
<text x="52.7" y="116.2">0.1UF</text>
<text x="81.5" y="116.2">200R</text>
<text x="199.3" y="116.8">1UF</text>
<text x="49.4" y="122.5">3.3V</text>
<text x="73.4" y="123.1">DNP</text>
<text x="73.6" y="121.9">0.1UF</text>
<text x="103.1" y="122.5">200R</text>
<text x="187.9" y="123.1">10K</text>
<text x="70.3" y="128.2">3.3V</text>
<text x="94.4" y="128.9">DNP</text>
<text x="94.6" y="127.6">0.1UF</text>
<text x="187.9" y="128.2">10K</text>
<text x="91.3" y="133.9">3.3V</text>
</g>
<g font-size="1.4">
<text x="29.8" y="54.4">SWITCH_BAT</text>
<text x="57.1" y="54.4">REG_IN</text>
<text x="100.3" y="54.4">3V3_OUT</text>
<text x="188.6" y="60.7">ESP_VCC</text>
<text x="136.5" y="100.7">BTN_INT</text>
<text x="52.7" y="142.6">SW1</text>
<text x="73.7" y="142.6">SW2</text>
<text x="94.6" y="142.6">SW3</text>
<text x="116.2" y="142.6">SW4</text>
</g>
<g font-size="1.4" fill="#0000c2">
<text x="98.4" y="56.5">500MA TRACE</text>
<text x="188.6" y="62.9">400MA TRACE</text>
</g>
<g font-size=".9" fill="#840000">
<text x="22" y="55.3" transform="rotate(-90 22 55.3)">D</text>
<text x="24.2" y="58.1" transform="rotate(-90 24.2 58.1)">G</text>
<text x="27.4" y="55.2" transform="rotate(-90 27.4 55.2)">S</text>
</g>
<g font-size=".7" fill="#840084">
<text x="129.8" y="33.3">19-217-R6C-AL1M2VY-3T</text>
<text x="143.1" y="33.3">19-217-BHC-ZL1M2RY-3T</text>
<text x="155" y="33.3">19-217-G7C-AN1P2-3T</text>
</g>
</svg>
